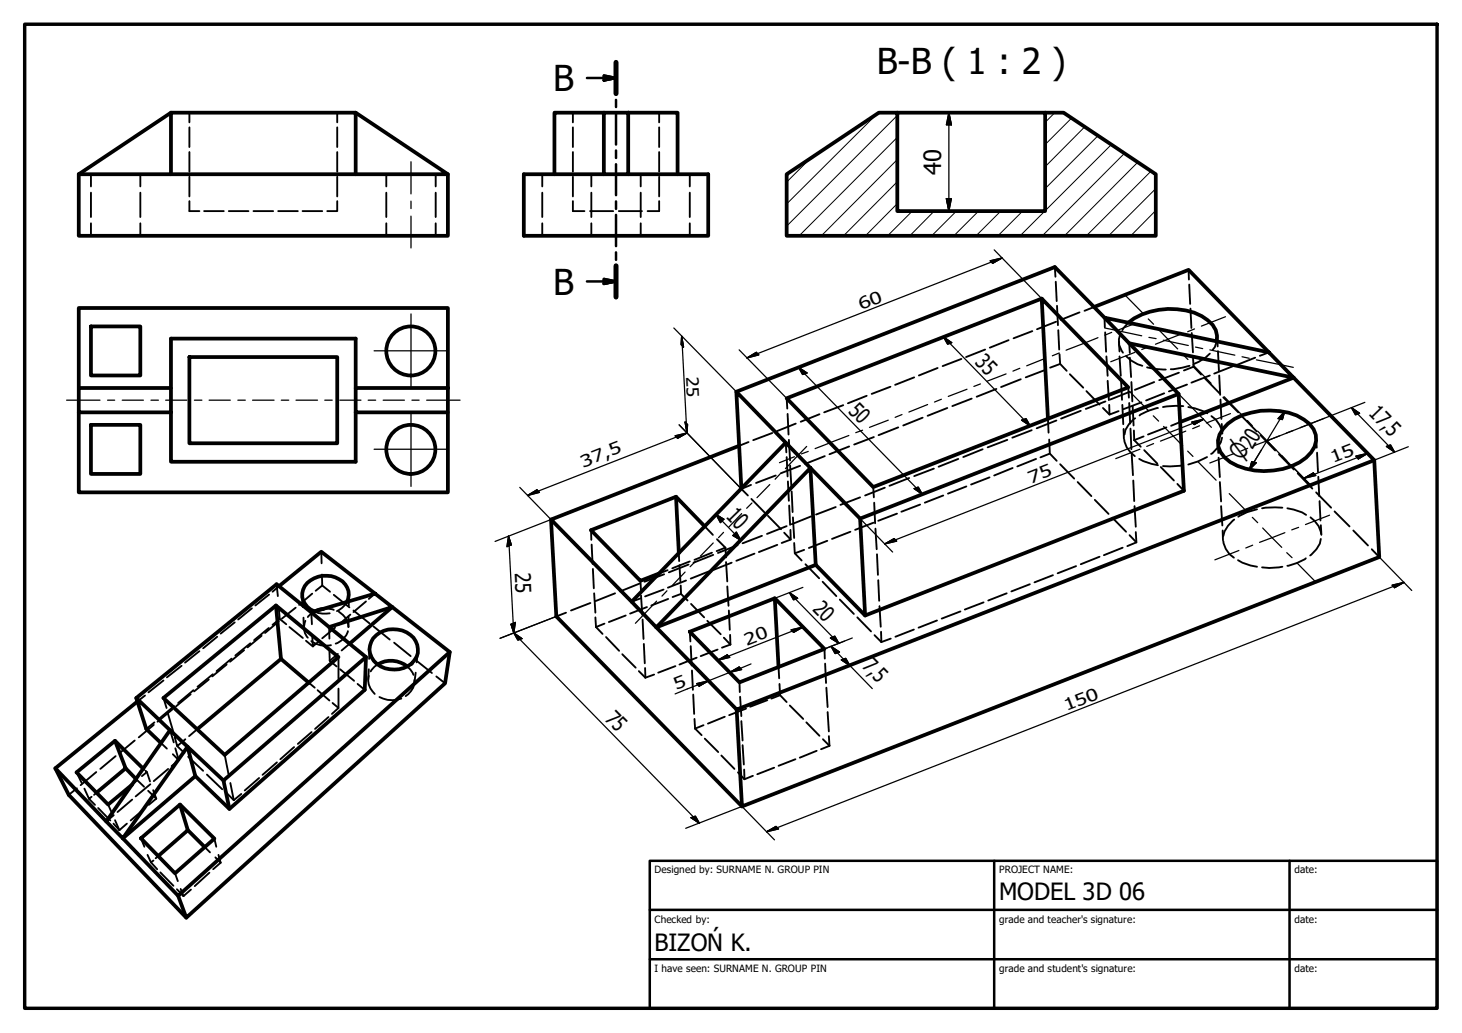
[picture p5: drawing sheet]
<svg xmlns="http://www.w3.org/2000/svg" width="297mm" height="210mm" viewBox="0 0 297 210" stroke-linecap="round" stroke-linejoin="round" font-family="sans-serif">
<!-- layer: Ukryte (ISO) -->
<g fill="none" stroke="#000" stroke-width=".38">
<path d="M18.5 35.4v2.5M18.5 39.2v4.9M28.5 35.4v2.5M28.5 39.2v4.9M38.5 22.9v2M38.5 25.9v4M38.5 30.9v4M38.5 35.9v4M68.5 22.9v2M68.5 25.9v4M68.5 30.9v4M68.5 35.9v4"/>
<path d="M78.5 35.4v2.5M78.5 39.2v4.9M88.5 35.4v2.5M88.5 39.2v4.9M110.2 35.4v2.5M110.2 39.2v4.9M116.4 22.9v2M116.4 25.9v4M116.4 30.9v4M116.4 35.9v4M120.1 35.4v2.5M120.1 39.2v4.9"/>
<path d="M130.2 35.4v2.5M130.2 39.2v4.9M133.9 22.9v2M133.9 25.9v4M133.9 30.9v4M133.9 35.9v4M140.1 35.4v2.5M140.1 39.2v4.9M18.5 45.4v2.5M28.5 45.4v2.5M38.5 40.9v2h2M41.5 42.9h4"/>
<path d="M46.5 42.9h4M51.5 42.9h4M56.5 42.9h4M61.5 42.9h4M68.5 40.9v2h-2M78.5 45.4v2.5M88.5 45.4v2.5M110.2 45.4v2.5M116.4 40.9v2h2.3M119.9 42.9h4.7M120.1 45.4v2.5M125.7 42.9h4.7"/>
<path d="M130.2 45.4v2.5M133.9 40.9v2h-2.3M140.1 45.4v2.5M214.3 54.3l.1 1.9M214.5 57.2l.2 4M241.5 54.8l.1 2M241.6 57.8l.2 4M180.9 78.6l-3.8 1.4M185.7 76.7l-3.8 1.5M190.5 74.8l-3.8 1.5M195.3 72.9l-3.8 1.5M200.2 71l-3.9 1.6"/>
<path d="M202.4 79l-4 1.6M204.9 69.1l-3.8 1.5M207.4 77.1l-4 1.5M209.7 67.3l-3.8 1.4M212.4 75.2l-4 1.5M213.4 74.7l2-.8 1.3 1.4M214.6 65.4l-3.9 1.5M214.8 62.1l.1 4M215 67.1l.2 3.9M215.3 72l.1 1.9M217.4 76l2.7 2.8M219.3 63.5l-3.8 1.5"/>
<path d="M220.7 79.5l2.7 2.7M222.2 62.4l-1.9 .8M224.4 64.6l.1 1.9M224.5 67.5l.2 4M224.8 72.4l.2 4M225 77.4l.3 3.9M227.3 69.4l.2 2M227.5 72.4l.2 4M227.6 68a3.6 3.6 0 0 0 .6 3.7M227.8 77.3l.2 4M228.8 72.4l1 .9 1.3 .7 1 .3M229.2 78.7l.2 2.1"/>
<path d="M229.2 65.6l-1.2 1.5M229.4 69.8l.2 1.9M229.6 72.7l.2 3.9M229.6 79.6l-4 1.6M229.9 77.6l.2 4M233 74.6l1.6 .4 2.3 .1M234.5 77.6l-3.9 1.6M236.5 79.9l-3.6 1.5M239.5 75.7l-4 1.6M241.2 78.1l-3.7 1.4M241.7 74.3l-1.5 .4-2.3 .3M241.9 62.7l.2 3.9"/>
<path d="M242.1 67.7l.3 3.9M242.4 72.6l.1 1.9M242.5 74.5l-2 .8M242.5 74.5l1.5 1.6M244.8 76.9l3 3M245.8 76.3l-3.7 1.5M245.8 71.9l-.8 .7-1.4 .9-1 .4M247.2 69.4l-.4 1.1-.4 .6M247.3 68.4l.1 2M247.5 71.3l.1 4M247.7 76.3l.2 3.9M250.4 74.5l-3.7 1.4"/>
<path d="M255 72.7l-3.7 1.4M257.8 71.6l-1.8 .7M150.6 99.2v.1M152.1 89.8l-1.9 .8M152.6 98.5l-2 .8 1.4 1.4M156.9 88l-3.9 1.4M157.6 96.6l-4 1.5M159.6 90l.2 1.9M159.8 80.9l.2 2.1M159.8 92.9l.2 3.9M160 84.1l.2 4.2M160.1 97.8l.2 4"/>
<path d="M160.3 89.4l.2 4.2M160.5 94.6l.3 4.2M160.8 99.9l.2 4.1M161.7 86.1l-3.8 1.5M162.6 94.7l-4 1.5M166.5 84.2l-3.8 1.5M167.6 92.7l-4 1.6M171.3 82.3l-3.9 1.5M172.5 90.7l-4 1.6M176.1 80.4l-3.8 1.6M177.4 99l.1 2.1M177.5 88.8l-4 1.5"/>
<path d="M179.8 99.1l-4 1.6M182.5 86.8l-4 1.6M184.7 97.1l-4 1.6M187.5 84.9l-4 1.6M189.7 95.2l-4 1.5M192.5 82.9l-4 1.6M194.7 93.3l-4 1.5M196.3 98.8l-3.7 1.5M197.4 81l-3.9 1.5M199.6 91.3l-3.9 1.6M201 97l-3.7 1.5M204.7 89.4l-4 1.5"/>
<path d="M205.7 95.1l-3.7 1.5M209.6 87.4l-3.9 1.5M210.5 93.3l-3.8 1.5M212.9 85.1l.1 2.8M213.2 89.3l.1 2.9 1.4 1.4M213.3 92.2l-1.9 .7M214.6 85.4l-4 1.6M215.4 94.3l2.8 3M218.9 98l2.8 2.8M219.6 83.5l-4 1.6M224.1 82.9l1.3 1.3M224.6 81.6l-4 1.5"/>
<path d="M225.4 82.3v1.9l1.9-.7M228 82.3l.2 3.9M228.3 87.2v1.9M228.4 89.3a4.7 4.7 0 0 0 2.2 3.4M229.4 81.9l.2 4.2M229.7 87.1l.2 4.2M229.9 92.4l.3 4.2M230.1 82.5l.2 4M230.3 97.6l.1 4.2M230.4 87.5v1.9M230.4 89.4l1.4 1.4M230.6 85a5 5 0 0 0-2.1 3.3"/>
<path d="M231.5 93.3l.8 .4 1.7 .6 1.3 .2M231.9 81.8l-3.7 1.4M232.3 88.7l-1.9 .7M232.5 91.5l2.6 2.7M235.3 82.9a9.7 9.7 0 0 0-3.8 1.5M235.8 94.9l2.7 2.7M237 86.8l-3.8 1.5M239.2 98.3l1.3 1.4M239.8 85.8l-1.9 .7M240.4 82.5h-1.4l-2.7 .2M240.4 94.5l-2.7 .3-1.4-.1M241.4 82.7l1.4 .3 2.5 1"/>
<path d="M245.2 92.9l-1.8 .9-2 .6M246.1 84.6a4.7 4.7 0 0 1 2.2 3.3M247.5 90.1v1.9M247.6 93l.2 3.9M247.8 98l.3 3.9M248 81.2l.2 3.9M248.2 86.1l.1 2M248.3 88.9a5.3 5.3 0 0 1-2.2 3.3M248.5 80.7l3.1 3.1M252.3 84.6l3 3.1M256.1 88.4l3 3.1M259.8 92.3l3.1 3.1"/>
<path d="M263.7 96.2l2.9 3.1M267.4 89l.1 2M267.6 92l.2 3.9M267.8 96.9l.2 3.9M56.2 118.7l.3 2.4M56.7 119.1l-1.3 1.1M65.3 112.1v2.4M65.4 116.7l.1 2.3M65.5 119l1.6 1.2M65.5 119l-1.4 1.1M120.1 107.7v2M120.2 110.7l.2 3.9"/>
<path d="M120.5 115.6l.1 3.9M129.9 118.6l-3.9 1.6M130.1 118l.1 2M134.8 119.8l-3.7 1.4M134.9 116.7l-4 1.5M135.6 115.9l-1.7 .7M137.9 112.4l.1 1.6M138 114.8l.2 3.3M138.3 119l.1 1.7M139.4 118l-3.7 1.4M139.9 114.7l-4 1.6M140.1 114.1l-3.5 1.4"/>
<path d="M143.2 107l1.6 1.7M144 116.1l-3.7 1.5M144.7 112.3l-3.6 1.5M144.9 112.7l-4 1.6M145.7 109.6l1.7 1.7-1.8 .7M147.4 111.3l.1 2M147.5 114.2l.3 3.9M147.8 119.2l.2 3.9M148.7 114.3l-3.7 1.5M149.9 110.8l-4 1.6M152.7 101.4l2.6 2.7M153.3 112.5l-3.7 1.5"/>
<path d="M154.8 108.9l-3.9 1.5M156 104.8l2.7 2.7M157.9 110.7l-3.7 1.5M159.3 108.2l1.4 1.4M159.8 106.9l-4 1.6M160.3 102.7l.2 4M160.6 107.7l.1 1.9-1.9 .7M161.1 105.1l.3 4.2M161.4 110.3l.1 2.1 1.9-.7M161.5 112.4l1.4 1.5M163.6 114.7l2.8 2.8M164.8 104.9l-4 1.6"/>
<path d="M167.1 118.2l2.8 2.9M168.1 109.9l-3.8 1.5M169.8 103l-4 1.6M172.8 108l-3.8 1.5M174.8 101.1l-4 1.5M177.5 106.2l-3.8 1.5M177.6 102.1l.2 4.2M177.9 107.4l.2 4.2M178.2 112.6l.2 4.2M178.4 117.9l.2 4.2M182.2 104.4l-3.8 1.4M186.9 102.5l-3.8 1.5"/>
<path d="M191.6 100.7l-3.7 1.4M209.2 118.7l-3.7 1.5M213.9 116.9l-3.7 1.4M218.6 115l-3.7 1.5M222.4 101.6l2.8 2.8M223.4 113.1l-3.8 1.6M226 105.2l2.8 2.8M228.1 111.3l-3.8 1.5M229.5 108.7l1.4 1.5M230.5 102.8l.3 4.2M230.8 108.1l.1 2.1-1.9 .8M248.1 102.8l.2 4"/>
<path d="M248.4 107.8l.1 2M248.5 110a4.7 4.7 0 0 0 2.2 3.3M250.8 105.6a5.7 5.7 0 0 0-2.3 3.3M251.5 113.8l.9 .5 1.7 .6 1.3 .3M255.4 103.5a10.6 10.6 0 0 0-3.8 1.5M260.5 103.2l-1.4-.1-2.7 .2M260.5 115.2l-2.6 .2-1.5-.1M261.6 103.3l2.9 .8 .9 .5M265.3 113.4a9.7 9.7 0 0 1-3.7 1.6M266.3 105.1a4.7 4.7 0 0 1 2.1 3.4M267.4 100l3 3.2M268.1 101.8l.2 4"/>
<path d="M268.4 106.7l.1 2M268.4 109.5a5.3 5.3 0 0 1-2.2 3.4M271.1 103.9l3.1 3.1M275 107.8l2.9 3M278.7 111.6l1.5 1.6M33.2 138.3l-3 2.4M36.9 135.3l-3 2.3M40.5 132.3l-2.9 2.4M42.4 138.1l-3 2.4M43.2 137l-3.1 2.5M44.1 129.4l-2.8 2.3M46 135l-2.9 2.4"/>
<path d="M47.1 133.8l-3.1 2.6M47.7 126.5l-2.9 2.2M49.6 132.1l-2.9 2.4M50.9 130.7l-3.1 2.5M51.2 123.6l-2.8 2.3M53.1 129.2l-2.8 2.3M54.6 127.6l-3 2.5M54.7 120.8l-2.8 2.2M56.6 126.3l-2.8 2.3M56.6 123.5l.2 2.3M58.2 126.8l-1.4-1-1.4 1.2M58.8 127.4l2.7 2.2"/>
<path d="M60.1 123.5l-2.8 2.2M61.4 121.1l.1 2.3M61.7 125.5v2.2M62 126.1a3.1 3.1 0 0 0 .5 3.5M62.2 130.2l1.4 1.2M62.7 138.7l1.2 1M63.2 130.3a5 5 0 0 0 4 .8M63.2 124.4l.2 2.4M63.4 129.1l.2 2.3 1.2-1.1M63.4 120.6l-2.6 2.3M63.9 124.2a5.2 5.2 0 0 0 3.1 .4M63.9 124.2l-1.4 1.2"/>
<path d="M65.7 123.7h.9l1.2 .2M66.9 127.4v2.4M66.9 132.1l.1 2.2M67 134.3l1.4 1.1M67.8 120.9l3.2 2.5M68.1 127.5l-2.6 2.2M68.6 132.9l-1.6 1.4M68.8 139.9v4l-1.4 1.2M68.8 133.5v4.4M68.8 124.3a3.7 3.7 0 0 1 2 3.1v-2.1M69.1 136l2.8 2.3M70.5 122.3a4.5 4.5 0 0 1-2 1.9"/>
<path d="M70.7 128.2a3.9 3.9 0 0 1-2.5 2.6M70.9 120.8v2.3M71.1 130.8l-1.7 1.4M71.2 124.9l-2.5 2.1M71.8 124.1l3.3 2.6M72.6 139l1.5 1.2M74.4 122.2l-2.6 2.2M74.9 136l-.1 2.1M74.9 137.3a3.6 3.6 0 0 0 1.2 3.7M75.1 131.7l-.1 2.2M75.9 127.3l3.3 2.7M76.2 120.6l-1.3 1.1"/>
<path d="M76.8 135l-.7 .5-.8 .9M80.1 130.6l3.3 2.7M82.7 135.4l.7 .7 .6 1M84.2 138.1a3.5 3.5 0 0 1-1.8 3.3M84.3 134l3.5 2.8M84.5 136.7l-.3 2M84.9 132.4l-.3 2.2M88.6 137.4l1.8 1.4M115 124.5l-2 .8M120 122.5l-4 1.6M120.7 120.6l.3 3.9M121 125.4l.1 2"/>
<path d="M121.1 127.4l1.3 1.4M122.8 126.7l-1.7 .7M123.1 129.4l2.7 2.8M125 120.6l-4 1.5M126.4 132.9l2.8 2.8M127.1 125.1l-3.4 1.3M129.8 136.4l1.3 1.3M130.2 121.6l-1.9 .7M130.2 121l.3 3.9M130.6 125.9l.1 3.9M130.8 130.8l.2 4M131.1 135.7v2"/>
<path d="M131.4 123.4l-3.4 1.3M132.9 137.1l-1.8 .6M135.8 121.7l-3.5 1.3M137.2 135.4l-3.5 1.3M138.4 120.7l1.3 1.3M138.4 120.7l-1.7 .6M140.1 128.4l.2 1.9M140.3 131.3l.2 3.9M140.4 122.7l2.7 2.7M140.6 136.2l.2 4M141.5 133.6l-3.5 1.4M143.7 126.1l2.7 2.8"/>
<path d="M145.8 132l-3.4 1.3M147.1 129.6l1.3 1.4M148.1 124.1l.2 3.9M148.3 129l.1 2M148.4 131l-1.7 .6M150.2 138.7l.1 1.9M158.2 135.5l.1 2.3M158.4 139l.1 2.3M167.5 131.9l.1 1.9M167.6 134.8l.2 4M167.9 139.7l.2 4M170.6 121.8l2.9 2.9"/>
<path d="M174.2 125.4l2.8 2.9M177.7 129.1l1.4 1.4M178.7 123.2l.2 4.2M179 128.4l.1 2.1M181 129.8l-1.9 .7M185.7 127.9l-3.8 1.5M190.4 126.1l-3.8 1.4M195.1 124.2l-3.8 1.5M199.8 122.4l-3.8 1.5M204.5 120.6l-3.7 1.4M15.6 156.9l1 2.3M19.6 156.9l-3.2 2.6"/>
<path d="M23.5 153.6l-3.1 2.6M27.4 150.5l-3.1 2.5M27.6 158.3l1.7 1.6M27.8 158.6l-.9 .8M29.1 156.2l.2 .2M29.5 141.3l-1.6 1.2M29.6 156.6l.2 .3-1 .8M29.8 156.9l.7 1.9M30.5 159.4l-2.9 2.4M31.2 147.3l-3 2.5M31.4 146.8l-1.7 1.3M32.7 151l1.2 1.1"/>
<path d="M33.2 141.8l.6 2.1M34.1 144.9l1.1 3.9M34.2 156.2l-3 2.5M34.5 148.4l.8 2.4M35 144.2l-3 2.5M35.1 153.3l1.2 1.2M35.4 143.5l-3.2 2.6M35.5 149.8l.5 1.8 1.7-1.4M35.6 152.1l.7 2.4-1.4 1.2M36 151.6l1.5 1.4M38.2 153.8l3.1 2.8M38.7 141.1l-2.9 2.4"/>
<path d="M39.3 140.2l-3.1 2.6M40.1 148.2l-1.7 1.4M42 157.4l3.1 3M45.7 153.4l.7 3.9M46.8 159.1l.7 3.5M52.6 158.1l-2.9 2.5M56.3 154.9l-3 2.6M59.8 151.8l-2.8 2.5M63.3 148.8l-2.8 2.4M64.5 140.2l2.4 2.1M66.7 145.7l-2.7 2.4M67.6 142.8l1.2 1.1"/>
<path d="M77.1 141.6a5.6 5.6 0 0 0 4.4 .4M140.8 141.1l.2 4M141.1 146.1l.1 2M141.2 148.1l1.4 1.3M142.9 147.4l-1.7 .7M143.2 150.1l2.7 2.7M146.6 153.5l2.6 2.7M147.3 145.6l-3.5 1.4M149.9 156.9l1.4 1.4M150.4 141.6l.2 3.9M150.6 146.5l.3 4M150.9 151.4l.2 4"/>
<path d="M151.2 156.4l.1 1.9M151.6 144l-3.5 1.3M153 157.6l-1.7 .7M155.9 142.3l-3.5 1.3M157.3 156l-3.4 1.3M158.5 141.3l1.3 1.4M158.5 141.3l-1.8 .7M160.5 143.4l2.7 2.7M161.6 154.3l-3.4 1.3M163.8 146.8l2.7 2.7M165.9 152.6l-3.4 1.4M167.2 150.2l1.3 1.3"/>
<path d="M168.1 144.7l.3 3.9M168.4 149.6l.1 1.9M168.5 151.5l-1.7 .7M15.6 160.2l-1.6 1.3M17.1 160.2l1 2.1 .5-.4M18.1 162.3l1.2 1.2M19.6 161.1l-.5 .4M19.9 164.2l2.5 2.5M22 163.5l.9 2.1M23.1 167.4l1.2 1.3M23.1 165.6l-1.5 1.3M23.4 166.7l.9 2"/>
<path d="M25.8 167.4l-1.5 1.3M26.9 162.5l-3 2.5M28.6 170.3l.7 1.8M29.5 164.2l-3 2.5M30 173.7l.7 1.5 .5-.3M30.1 160.7l1.6 1.6M30.7 175.2l1.2 1.4M31.1 160.6l.6 1.7M31.8 162.3l-1.6 1.2M32.1 174l-.5 .4M32.6 177.3l2.6 2.7M35.6 177.5l.5 1.5"/>
<path d="M41.6 172.1l1.1 1.1M42.5 177.3l-2.9 2.8M43.6 170.4l.3 1.7M43.8 174.2l1 1.1M44.4 173.7l.4 1.6M44.8 175.3l-1.5 1.3M46 161.1l1.5 1.5M49 161.3l-1.5 1.3M35.9 180.7l1.4 1.4M36.7 180.6l.6 1.5M38.8 180.8l-1.5 1.3"/>
</g>
<!-- layer: Widoczne (ISO) -->
<g fill="none" stroke="#000" stroke-width=".76">
<path d="M16 35.4v12.5h75v-12.5M34.7 35.4v-12.5h37.6v12.5M34.7 22.9l-18.7 12.5M72.3 22.9l18.7 12.5h-75M122.7 22.9h4.9v12.5h-4.9zM122.7 35.4h-16.3v12.5h37.5v-12.5h-16.3M122.7 22.9h-10.1v12.5M127.6 22.9h10.1v12.5M182.3 22.9h33.8l18.7 12.5v12.5h-75v-12.5l18.8-12.5h3.7v20h30v-20M16 78.8h18.7v5h-18.7zM16 78.8v-16.2h75v21.2h-18.7v-5h18.7M18.5 66.3h10v10h-10z"/>
<path d="M34.7 78.8v-10h37.6v10M38.5 72.6h30v17.5h-30zM211.6 60.7l-51.8 20.2 17.6 18.1 51.8-20.3-17.6-18 1.3 24.4M222.2 62.4l19.3-7.6 16.3 16.8M224.4 64.6l33.4 7 5 5.1-33.4-6.9zM224.4 64.6l-10.1-10.3-64.7 25.3M229.2 65.6a14.5 14.5 0 0 1 15-1.4 5.1 5.1 0 0 1 3.1 4l-.1 1.2M229.4 69.8l10.1 10.2 1 19.7-64.7 25.4-10.1-10.3M16 83.8v16.2h75v-16.2M18.5 86.3h10v10h-10zM34.7 83.8v10h37.6v-10M150.2 90.6l-38.2 15 16.3 16.7"/>
<path d="M159.6 90l-10-10.4 1 19.6M239.5 80l-64.7 25.4 1 19.7M239.8 85.8l23-9.1 16.4 16.8-129.5 50.7-16.4-16.7 32.4-12.7M249.5 86.1a14.2 14.2 0 0 1 15.4-.8 4.3 4.3 0 0 1 1.5 6.6 12.1 12.1 0 0 1-9.6 3.8 12.1 12.1 0 0 1-8-2.8 4.1 4.1 0 0 1-.3-5.7zM279.2 93.5l1 19.7-129.5 50.7-1-19.7M56.7 119.1l8.6-7 10.9 8.5M112 105.6l1 19.7 37.7 38.6M137.4 100.9l.5 11.5M143.2 107l-5.8-6.1-17.3 6.8 10 10.3 3.8-1.4M174.8 105.4l-15.2-15.4-31.3 32.3 5 5.2 31.4-32.4 1 19.7M56.1 123l-22.9 18.8 12.5 11.6 23.1-19.9-12.7-10.5 1 10.9 5.6 4.8M57.1 133.9l-17 14.3"/>
<path d="M63.2 124.4l13-3.8 3.5 2.8-12.8 4zM63.2 124.4l-7-5.7-28.5 23.1M65.7 123.7l-1.8 .5M66.9 127.4l7.5 6.1-.3 6.7-27.5 24.2-6.9-6.7M70.5 122.3a3.6 3.6 0 0 0-2.4-5 5.2 5.2 0 0 0-6.5 2.5 3.5 3.5 0 0 0 2.3 4.4M71.1 130.8l8.6-7.4 11.7 9.1-55.2 49.5-11.2-11.7 14.7-12.6M74.4 133.5l-29 25.1 1.2 5.8M76.5 129.1a5.5 5.5 0 0 1 8 1.2 3.8 3.8 0 0 1-2.5 5.4 5.2 5.2 0 0 1-6.8-2.9 3.8 3.8 0 0 1 1.3-3.7zM76.8 135a5.3 5.3 0 0 1 5.9 .4M91.4 132.5l-1 6.3-52.6 47.7-1.6-4.5M140.1 128.4l17.3-6.8 10.1 10.3-17.3 6.8zM157.4 121.6l.8 13.9"/>
<path d="M11.2 156.1l2.8 5.4 23.8 25M23.4 150.5l2.1 5.6-5.9 5M25.5 156.1l2.1 2.2M27.9 142.5l-16.7 13.6 10.4 10.8M29.1 156.2l-5.7-5.7-7.8 6.4 6.4 6.6 4.9-4.1M34.5 148.4l-6.8-6.6 2 6.3 3 2.9M39.7 157.7l-1.6-6-13.1 18.6-3.4-3.4 12.9-18.5 10.9 10.2M28.6 170.3l8-6.8 7 6.9-8 7.1zM36.6 163.5l1.6 5.2-6.1 5.3M38.2 168.7l3.4 3.4"/>
<circle cx="83.5" cy="71.3" r="5"/>
<circle cx="83.5" cy="91.3" r="5"/>
</g>
<!-- layer: Linia przekroju (ISO) -->
<g fill="none" stroke="#000" stroke-width=".51">
<path d="M119.3 15.8h5.9M122.7 15.3l2.5 .5-2.5 .6zM125.2 12.7v6.3M125.2 20.3v1.5M125.2 23v6.4M125.2 30.6v1.5M125.2 33.4v6.3M119.3 57.2h5.9M122.7 56.7l2.5 .5-2.5 .5zM125.2 40.9v1.6M125.2 43.7v6.3M125.2 51.3v1.5"/>
<path d="M125.2 54v6.4"/>
</g>
<path d="M125.2 12.7v6.3M125.2 54v6.4" fill="none" stroke="#000" stroke-width="1"/>
<path d="M122.7 16.4l2.5-.6zM122.7 15.3l2.5 .5-2.5 .6zM122.7 57.7l2.5-.5zM122.7 56.7l2.5 .5-2.5 .5z" fill="#000" stroke="#000" stroke-width=".51"/>
<!-- layer: Obramowanie (ISO) -->
<path d="M5 4.9h287v200h-287z" fill="none" stroke="#000" stroke-width=".7"/>
<path d="M132 174.9h160v30h-160zM202 174.9v30M262 174.9v30M132 184.9h160M132 194.9h160" fill="none" stroke="#000" stroke-width=".51"/>
<!-- layer: Kreskowanie (ISO) -->
<g fill="none" stroke="#000" stroke-width=".2">
<path d="M164.6 32.2l-4.8 4.8M178.1 23.3l-18.3 18.1M182.3 23.5l-22.5 22.4M182.3 36.9l-10.9 11M182.3 32.4l-15.4 15.5M182.3 27.9l-19.9 20M214.3 22.9l-2 2M217.7 24l-5.4 5.4M220.4 25.8l-8.1 8.1M223.1 27.6l-10.8 10.7M225.8 29.4l-13.5 13.4M228.5 31.2l-16.7 16.7"/>
<path d="M231.2 32.9l-14.9 15M233.9 34.8l-13.2 13.1M234.8 38.3l-9.6 9.6M182.3 41.4l-6.5 6.5M185.4 42.9l-5.1 5M189.8 42.9l-5 5M194.3 42.9l-5 5M198.8 42.9l-5 5M203.3 42.9l-5 5M207.8 42.9l-5 5M212.3 42.9l-5 5M234.8 42.8l-5.1 5.1"/>
<path d="M234.8 47.3l-.6 .6"/>
</g>
<g fill="none" stroke="#000" stroke-width=".25">
<path d="M83.5 32.9v6.5M83.5 40.9v1.5M83.5 43.9v6.5M196.5 79.1l-3.8 1.5M199.2 78l-1.3 .5M204.4 76l-3.8 1.4M207.2 74.8l-1.4 .6M212.4 72.8l-3.8 1.5M215.2 71.7l-1.4 .6M223.1 68.6l-6.5 2.6M224.5 66.6l7.5 1.6M225.9 67.5l-1.4 .6"/>
<path d="M230.1 65.9l-2.8 1.1M233.4 68.6l1.5 .2M236.3 69.1l5.1 1.1M242.9 70.5l1.4 .3M245.8 71.1l5.1 1.1M252.3 72.5l1.5 .3M255.3 73.1l7.5 1.5M13.5 81.3h6.8M21.8 81.3h1.5M24.8 81.3h4.3M30.7 81.3h1.5M33.7 81.3h4.3"/>
<path d="M39.5 81.3h1.5M42.5 81.3h4.3M48.3 81.3h1.5M51.3 81.3h4.4M57.2 81.3h1.5M60.1 81.3h4.4M66 81.3h1.5M69 81.3h4.3M74.8 81.3h1.5M77.9 81.3h4.3M83.7 81.3h1.5M86.7 81.3h6.8"/>
<path d="M156.4 98.5l-2.6 2.6M158.5 96.3l-1 1.1M161.4 92.8l-3 1.2M163.9 90.7l-4.3 4.5M164.2 91.7l-1.4 .5M168.7 90l-3.1 1.2M172.5 88.5l-3.8 1.5M175.3 87.4l-1.4 .5M180.5 85.4l-3.8 1.4M183.3 84.2l-1.4 .6M188.5 82.2l-3.8 1.5M191.3 81.1l-1.4 .6"/>
<path d="M139.2 116.2l-2.6 2.8M141.3 114.1l-1.1 1.1M144.9 110.3l-2.6 2.7M147 108.2l-1 1.1M150.7 104.4l-2.6 2.7M152.8 102.2l-1.1 1.1M133.4 122.1l-4.3 4.6M135.5 120.1l-1 1"/>
</g>
<g fill="none" stroke="#000" stroke-width=".25">
<path d="M228.6 60l3.7 3.7M76 71.3h15M83.5 63.8v15M229.6 79.7l3.7 3.7M230.6 71.6l-4.9 1.9M233.3 64.8l1.1 1.1M233.4 70.5l-1.4 .5M235.4 67l1.9 1.9M237.3 68.9l2 2M237.3 68.9l-2.5 1M239.9 67.9l-2.6 1M240.3 72l1.1 1.1"/>
<path d="M242.4 74.1l3.7 3.8M242.7 66.8l-1.4 .6M249 64.4l-4.9 1.9M76 91.3h15M83.5 83.8v15M231.6 91.3l-4.9 1.9M234.3 84.5l1.1 1.1M234.4 90.1l-1.4 .6M236.4 86.6l2 2M238.4 88.6l1.9 2M238.4 88.6l-2.6 1M240.9 87.6l-2.5 1"/>
<path d="M241.3 91.7l1.1 1M243.4 93.8l3.7 3.8M243.7 86.5l-1.4 .6M248.7 80.6l3.6 3.8M250 84l-4.9 2M250.7 92.2l-4.9 1.9M253.4 85.4l1 1.1M253.5 91.1l-1.4 .6M255.5 87.6l3.8 3.9M260 88.6l-5.1 1.9M260.4 92.6l1 1M262.5 94.7l3.7 3.8"/>
<path d="M262.8 87.5l-1.4 .5M269 85l-4.8 1.9M249.7 100.3l3.7 3.7M251.7 111.9l-4.9 1.9M254.4 105.1l1.1 1.1M254.5 110.8l-1.4 .6M256.5 107.3l1.9 2M258.4 109.3l2 1.9M258.4 109.3l-2.5 .9M261 108.2l-2.6 1.1M261.4 112.3l1.1 1M263.5 114.4l3.7 3.7"/>
<path d="M263.8 107.2l-1.4 .5M270.1 104.7l-4.9 1.9"/>
</g>
<!-- layer: Wymiar (ISO) -->
<g fill="none" stroke="#000" stroke-width=".25">
<path d="M192.8 22.9v20M192.8 22.9l.5 2.5h-1zM192.3 40.4h1l-.5 2.5zM201.2 53l2.4-.6-1.9 1.1zM202 50.8l9.6 9.9M203.6 52.4l-51.8 20.3M136.9 66.6l12.7 13M138.5 68.3l1.1 19.7-32.4 12.7M138.5 68.3l.4 2.2-.5-.5zM150.2 71.1l9.6 9.8M151.8 72.7l1.9-1.1 .5 .5zM162.2 74.6l25.2 25.8"/>
<path d="M162.2 74.6l1.8 1.2-.9 .3zM163.4 74.2l-3.9 1.5M191.7 68.5l1.7 1.1-.9 .3zM194.4 67.4l-2.7 1.1 17.6 18 2.7-1.1M105.6 99l6.4 6.6-11.4 4.4M137.2 88.6l2.4-.6-1.9 1.1zM138 86.3l12.6 13M139.2 85.8l.5 .5-.1 1.7zM185.7 99.3l.9-.3 .8 1.4zM188.6 100l-3.9 1.5M207.6 85.4l.9-.3 .8 1.4zM239.5 80l6.6 6.8"/>
<path d="M242.1 85.8l2.4-.6-1.9 1.1zM244.5 85.2l-64.7 25.3M254.3 93.8l1 .2-1.4 1.4zM256.3 91.4l-1.9 3.1M261 83.7l-.5 1.6-.8-.2zM261 83.7l-7.1 11.7M264.9 97.2l1.9-1.1 .5 .5zM274.6 82.8l8.7 9.1M274.6 82.8l1.6 1.2-.8 .3zM275.5 92.7l2.4-.6-1.9 1.2zM276.3 90.5l2 2.1M277.3 81.8l-19.9 7.8 9.1 9.2"/>
<path d="M277.9 92.1l-13 5.1M281.7 90.7l.8-.3 .8 1.5zM286.1 90.8l-6.9 2.7M103.3 108.9l1.1 19.7 37.7 38.7M103.3 108.9l.6 1.8-.9 .4zM107.2 100.7l1.9-1.2 .5 .5zM145.5 104.6l1.6 .9-.7 .7zM147.7 102.3l-2.2 2.3 1.2 1.3 3.8 3.9 2.2-2.3M149.6 108.1l.9 1.7-1.6-1zM163.1 119.4l-5.7 2.2 7.3 7.4M174.8 105.4l6.6 6.8M179.8 110.5l1.9-1.1 .5 .6z"/>
<path d="M280.2 113.2l6.6 6.8M282.8 118.9l2.4-.6-1.9 1.1zM285.2 118.3l-129.4 50.7M103.8 126.8l.9-.3-.3 2.1zM104.4 128.6l1.6 1.2-.8 .3zM113 125.3l-11.4 4.4M140.1 128.4l9.8 9.9M141.5 138.9l2.5-.6-2 1.1zM142.3 136.6l3.2 3.3M145.9 134.1l1.9-1 .5 .5zM148.3 136.6l1.9-1.1 .5 .6zM152.6 134.9l-15.4 6.1"/>
<path d="M160.4 120.4l1.7 1.2-.9 .3zM160.4 120.4l10 10.3M160.7 128l2.4-.6-1.9 1.1zM163.1 127.4l-17.2 6.7M168.7 129.6l.9-.3 .8 1.4zM168.8 131.4l8.4 8.5M168.8 131.4l1.8 1.1-.9 .3zM170.9 134.1l.9-.3 .9 1.4zM173.2 129.6l-13 5.1M175.4 134.1l-11.4 4.5M139.3 168.3l11.4-4.4 6.7 6.8M140.4 166.2l.9-.4 .8 1.5z"/>
<path d="M155.8 169l1.9-1.1 .5 .5z"/>
</g>
<g fill="#000" stroke="#000" stroke-width=".25">
<path d="M192.8 22.9l.5 2.5zM192.8 22.9l.5 2.5h-1zM192.3 40.4l.5 2.5zM192.3 40.4h1l-.5 2.5zM201.7 53.5l1.9-1.1zM201.2 53l2.4-.6-1.9 1.1zM138.5 68.3l.4 2.2zM138.5 68.3l.4 2.2-.5-.5zM151.8 72.7l1.9-1.1zM151.8 72.7l1.9-1.1 .5 .5zM162.2 74.6l1.8 1.2zM162.2 74.6l1.8 1.2-.9 .3z"/>
<path d="M191.7 68.5l1.7 1.1zM191.7 68.5l1.7 1.1-.9 .3zM107.2 100.7l1.9-1.2zM107.2 100.7l1.9-1.2 .5 .5zM137.7 89.1l1.9-1.1zM137.2 88.6l2.4-.6-1.9 1.1zM139.2 85.8l.4 2.2zM139.2 85.8l.5 .5-.1 1.7zM185.7 99.3l1.7 1.1zM185.7 99.3l.9-.3 .8 1.4zM207.6 85.4l1.7 1.1zM207.6 85.4l.9-.3 .8 1.4z"/>
<path d="M242.6 86.3l1.9-1.1zM242.1 85.8l2.4-.6-1.9 1.1zM254.3 93.8l-.4 1.6zM254.3 93.8l1 .2-1.4 1.4zM261 83.7l-.5 1.6zM261 83.7l-.5 1.6-.8-.2zM264.9 97.2l1.9-1.1zM264.9 97.2l1.9-1.1 .5 .5zM276 93.3l1.9-1.2zM275.5 92.7l2.4-.6-1.9 1.2zM274.6 82.8l1.6 1.2zM274.6 82.8l1.6 1.2-.8 .3z"/>
<path d="M281.7 90.7l1.6 1.2zM281.7 90.7l.8-.3 .8 1.5zM103.3 108.9l.6 1.8zM103.3 108.9l.6 1.8-.9 .4zM145.5 104.6l1.6 .9zM145.5 104.6l1.6 .9-.7 .7zM148.9 108.8l1.6 1zM149.6 108.1l.9 1.7-1.6-1zM179.8 110.5l1.9-1.1zM179.8 110.5l1.9-1.1 .5 .6zM283.3 119.4l1.9-1.1zM282.8 118.9l2.4-.6-1.9 1.1z"/>
<path d="M103.8 126.8l.6 1.8zM103.8 126.8l.9-.3-.3 2.1zM104.4 128.6l1.6 1.2zM104.4 128.6l1.6 1.2-.8 .3zM142 139.4l2-1.1zM141.5 138.9l2.5-.6-2 1.1zM145.9 134.1l1.9-1zM145.9 134.1l1.9-1 .5 .5zM148.3 136.6l1.9-1.1zM148.3 136.6l1.9-1.1 .5 .6zM161.2 128.5l1.9-1.1zM160.7 128l2.4-.6-1.9 1.1z"/>
<path d="M160.4 120.4l1.7 1.2zM160.4 120.4l1.7 1.2-.9 .3zM168.7 129.6l1.7 1.1zM168.7 129.6l.9-.3 .8 1.4zM168.8 131.4l1.8 1.1zM168.8 131.4l1.8 1.1-.9 .3zM170.9 134.1l1.8 1.1zM170.9 134.1l.9-.3 .9 1.4zM140.4 166.2l1.7 1.1zM140.4 166.2l.9-.4 .8 1.5zM155.8 169l1.9-1.1zM155.8 169l1.9-1.1 .5 .5z"/>
</g>
<g font-size="7.2">
<text x="178.1" y="15">B-B ( 1 : 2 )</text>
<text x="112.4" y="18.5">B</text>
<text x="112.4" y="59.9">B</text>
</g>
<text font-size="4.9" x="252.5" y="93.6" transform="rotate(-59 252.5 93.6)">⌀20</text>
<g font-size="4.8">
<text x="191.2" y="35.5" transform="rotate(-90 191.2 35.5)">40</text>
<text x="147.3" y="105.1" transform="rotate(46 147.3 105.1)">10</text>
<text x="203" y="183">MODEL 3D 06</text>
<text x="133" y="193.2">BIZOŃ K.</text>
</g>
<g font-size="4.4">
<text x="197.9" y="73.7" transform="rotate(46 197.9 73.7)">35</text>
<text x="172.2" y="83.7" transform="rotate(46 172.2 83.7)">50</text>
<text x="277.9" y="84.1" transform="rotate(46 277.9 84.1)">17,5</text>
<text x="104.6" y="116.4" transform="rotate(87 104.6 116.4)">25</text>
<text x="164.9" y="123.9" transform="rotate(46 164.9 123.9)">20</text>
<text x="175" y="135.5" transform="rotate(46 175 135.5)">7,5</text>
<text x="122.7" y="146.2" transform="rotate(46 122.7 146.2)">75</text>
</g>
<g font-size="3.4">
<text x="174.9" y="63" transform="rotate(-21 174.9 63)">6</text>
<text x="177.2" y="62.1" transform="rotate(-21 177.2 62.1)">0</text>
<text x="139.4" y="76.6" transform="rotate(87 139.4 76.6)">25</text>
<text x="118.5" y="95" transform="rotate(-21 118.5 95)">3</text>
<text x="120.8" y="94.1" transform="rotate(-21 120.8 94.1)">7,5</text>
<text x="270.9" y="94.1" transform="rotate(-21 270.9 94.1)">15</text>
<text x="209.4" y="98.3" transform="rotate(-21 209.4 98.3)">75</text>
<text x="151.8" y="131.2" transform="rotate(-21 151.8 131.2)">2</text>
<text x="154.1" y="130.3" transform="rotate(-21 154.1 130.3)">0</text>
<text x="137.4" y="140.2" transform="rotate(-21 137.4 140.2)">5</text>
<text x="218.9" y="143.7" transform="rotate(-21 218.9 143.7)">50</text>
<text x="216.7" y="144.6" transform="rotate(-21 216.7 144.6)">1</text>
</g>
<g font-size="2">
<text x="133" y="177.5">Designed by: SURNAME N. GROUP PIN</text>
<text x="203" y="177.5">PROJECT NAME:</text>
<text x="263" y="177.5">date:</text>
<text x="133" y="187.5">Checked by:</text>
<text x="203" y="187.5">grade and teacher's signature:</text>
<text x="263" y="187.5">date:</text>
<text x="133" y="197.5">I have seen: SURNAME N. GROUP PIN</text>
<text x="203" y="197.5">grade and student's signature:</text>
<text x="263" y="197.5">date:</text>
</g>
</svg>
